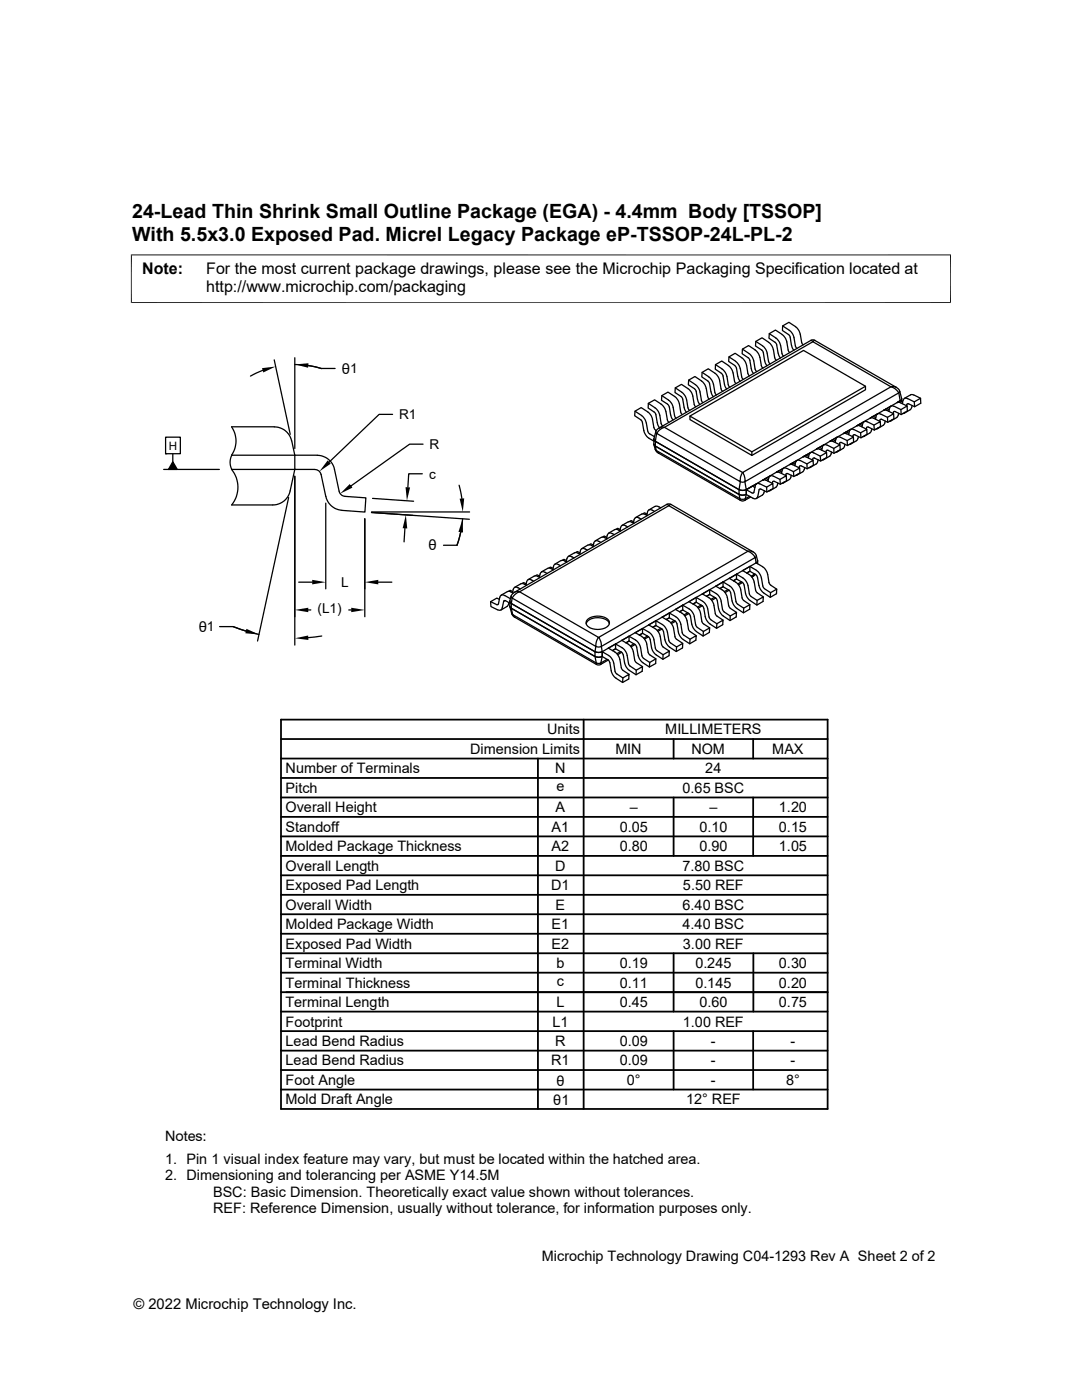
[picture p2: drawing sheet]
<svg xmlns="http://www.w3.org/2000/svg" width="216mm" height="279mm" viewBox="0 0 216 279" stroke-linecap="round" stroke-linejoin="round" font-family="sans-serif">
<g fill="none" stroke="#000" stroke-width=".25">
<path d="M52.4 73.9l-2.4 1.2M54.7 71.8l3.2 14.9M58.8 72.7l2.1 .2 3.3 .7M58.8 71.4v18.1M61.5 72.9l2.6 .7M64.2 73.5h2.7M132.1 79l1.5 1 .4 .5 .3 .6 .3 1.8M134.6 79.1l-1.3-.8-1.2 .7-.1 .9 1.2 .8M134.6 79.1l.6 .7 .4 .8M134.7 77.4l1.4 .9M135.9 79.1l.3 .5 .4 2 .3 .7M136.1 78.3l.6 .6 .3 .9"/>
<path d="M137 79.8l.3 1.6M137.3 77.6l-1.3-.9-1.3 .7v.9l1.2 .8M137.3 77.6a2.29 2.29 0 0 1 .9 1.5l.3 1.7 .3 .4M137.4 75.9l1.5 1 .4 .5 .3 .6 .4 1.9 .3 .4M138.6 77.6l.3 .4 .3 1.7 .4 1M140 76.1l.6 .6 .3 .6 .3 1.8M140 76l-1.3-.9-1.3 .8v.9l1.2 .8M140.1 74.3l1.3 .9a2.47 2.47 0 0 1 1 1.5l.3 1.7 .3 .4M141.2 79.1l.3 .5M141.2 76.1l.4 .4 .3 1.7 .4 1M142.7 74.5l.6 .6 .3 .7 .3 1.8M142.7 74.5l-1.4-.9-1.2 .7-.1 .9 1.2 .8"/>
<path d="M142.8 72.8l1.3 .8M143.9 77.6l.3 .5M143.9 74.5l.4 .4 .3 2.1 .4 .6M144.1 73.7a2.29 2.29 0 0 1 .9 1.4M145.1 75.1l.2 1.8 .3 .4M145.3 73l.6 .6 .3 .6 .4 1.8M145.4 72.9l-1.4-.8-1.2 .7-.1 .9 1.2 .8M145.5 71.2l1.3 .9M146.6 76.1l.3 .4M146.6 73l.3 .4 .3 1.7M146.8 72.1l.7 .9 .5 2.3 .3 .4M147.2 75.1l.5 1"/>
<path d="M148 71.4l.6 .6 .3 .7 .3 1.8M148 71.4l-1.3-.9-1.2 .7-.1 .9 1.2 .8M148.1 69.7l1.4 .8M149.2 74.5l.3 .5M149.5 70.6l.6 .6 .2 .6 .4 1.9M150.7 69.9l.6 .6 .3 .8M150.7 73.7l.3 .4M150.7 69.8l-1.3-.8-1.3 .7v.9l1.5 1.1 .4 2.2 .3 .6M150.8 68.1l1.3 .9M151.6 71.3l.3 1.6M151.9 73l.3 .4M152.1 69l.8 .8 .5 2.4 .3 .4"/>
<path d="M152.6 72l.4 1M153.4 68.3l-1.3-.9-1.3 .7-.1 .9 1.6 1.2 .3 1.8M153.4 68.3l.6 .6 .3 .9M153.5 66.6l1.3 .9M154.3 69.8l.3 1.6M154.6 71.4l.3 .5M154.8 67.5a2.29 2.29 0 0 1 .9 1.4M155.3 70.5l.4 1M155.8 68.9l.3 1.8 .3 .4M156.1 66.7l-1.4-.8-1.2 .7-.1 .9 1.5 1.1 .4 1.9M156.1 66.8l.6 .6 .3 .6 .3 1.9M156.2 65l1.3 .9"/>
<path d="M157.3 69.9l.3 .5M157.5 65.9l.7 .9 .5 2.3 .3 .4M160 68.3l.3 .5M160 68.3l-.4-1.8-.7-1.2-1.5-1-1.2 .7-.1 1 1.5 1.1 .3 1.8 .5 1M161.8 67.9l.4 .3-29.6 17.1-.6-.1-.4 .2M161.8 67.9l-30.2 17.5M161.8 67.9l.4-.1 .4 .1M162.6 67.9l-.4 .3 15.6 9 1 .1M162.6 67.9l16.2 9.4M172.7 77.1l-22.7 13.1M178.8 77.3l.6 .5 .5 1.7M179.5 78.1l-.2 .3 .3 1.6"/>
<path d="M179.6 80l-1.8 1M179.9 79.5v.3l-.3 .2M179.9 79.6v.6M182.3 78.8h-.5l-1.4 .7M182.4 78.8l1.3 .7M32.7 93.7h11.1M33 87.2h3v3.4h-3zM33 90.6h.1M34.5 90.6v1.6M34.5 92.2l.9 1.5h-1.8zM46.2 85.2a5 5 0 0 1 0 5.6M46.2 93.7h12.6l-.9 4.3a3.5 3.5 0 0 1-3.5 2.8h-8.2a5.6 5.6 0 0 0 0-7.1z"/>
<path d="M46.2 85.2h8.5M54.7 85.2a3.5 3.5 0 0 1 3.5 2.8M57.6 99.3l-6.2 28.6M58.2 88l.6 2.8v2.9h4.2l.6 .3 .5 .7M58.8 95v33.7M63.3 90.9a3.5 3.5 0 0 1 3.4 2.8l1 4.3a1.33 1.33 0 0 0 1.1 1.1l4.2 .3-.2 2.8-4.6-.3a3.5 3.5 0 0 1-3.2-2.8l-.9-4.4M63.3 90.8h-17.1a3.1 3.1 0 0 0 0 2.9M74.3 99.5l8.2 .5M78.3 82.7h-2.7l-9.9 9.5M84.3 94.6h-2.7l-.2 2.6M84.4 88.6h-2.7l-11.8 8.4h.2M91.6 96.8l.6 2.7"/>
<path d="M126.7 82.1l1.3 .8M128 83l.6 .6 .3 .6 .3 1.8M128.5 85.9l-.4-1.8-.2-.3-1.3-.8 .1-.9 1.2-.8 1.5 1 .5 .5 .3 .7 .3 1.8 .5 .6M128.5 85.9a2.36 2.36 0 0 0 1 1.5l1 .6M129.2 86l.3 .5 1.1 .6M129.4 80.5l1.3 .9M130.5 87.7v1l.3 .3M130.5 88.7a1.93 1.93 0 0 0 .9 1.7M130.5 87.6v.2l.3 .3M130.7 81.4l.6 .6 .3 .7 .3 1.8M130.7 89.6l.2 .3M130.8 89v-.9l16.7 9.6"/>
<path d="M130.8 89l16.7 9.7v-1M130.8 89l16.7 9.7 .2 .9 1-.1 .2-.8M130.8 89l.1 .9M130.9 86.2l.1 .3-.2 1.6 16.7 9.6M130.9 86.2l-.4 1.4M130.9 89.9l.5 .5 16.3 9.4M130.9 89.9l16.7 9.6 .1 .3M131.5 85.9l1.1-.6 15.6 9a2.61 2.61 0 0 0-.5 1.8l-16.7-9.6zM131.6 85.4l-.5 .3-.2 .5M131.6 85.4h.1M131.9 84.5l.3 .5M132.9 82.1l-.7-1.2-1.6-1.1-1.2 .7-.1 .9 1.5 1.1 .4 2.2 .4 .7"/>
<path d="M132.9 82.1l.3 1.8 .3 .4M133.2 80.7l.3 .4 .3 1.7 .5 1M134.6 83l.3 .4M135.6 80.6l.2 1.7 .3 .4M137.3 81.4l.3 .5M137.7 83l12.3 7.2v.7l-12.3-7.2zM137.7 83l22.6-13.1 12.4 7.2v.7l-22.7 13.1M147.5 98.7l.7 .1 .7-.1M147.5 97.7l.2-1.6 .5 .1 .4-.1 .3 1.6 2.1-1.2-2.1 1.2v1M147.7 99.8l.5 .2 .4-.2M148.2 94.3l29.6-17.1a2.76 2.76 0 0 1 1.5 1.2l-30.7 17.7a2.76 2.76 0 0 0-.4-1.8zM149.6 99.1l-.9 .4-.1 .3"/>
<path d="M149.8 99.2l-1.2 .6M151.6 96.6a.57 .57 0 0 0-.9 .4l-.3 1.3-.2 .1-1.3-.7-.7 .2-.7-.2M151.6 96.6l1.4 .6 1.2-.7 .1 1-1.3 .7-1.3-.6h-.2l-.3 1.5a.59 .59 0 0 1-.4 .4 .59 .59 0 0 1-.6-.1l-1.3-.7v-1l1.2-.7 .5 .3M152.2 95.8l.7 .1M152.4 98.3l-.3 .5-1.2 .7M152.5 98l-.1 .3M152.9 95.8l1.3 .7M153 97.2v1M153.3 95.7l-.5-.2-.5 .3M153.4 95.4l-.2 .6M153.4 95.4a.58 .58 0 0 1 .9-.4l1.3 .7 1.3-.7 .1 .9-1.3 .7-1.3-.6-.2 .1-.1 .4M153.8 97.7l-.4 .3"/>
<path d="M154.9 94.3h.6M154.9 94.3l-3.9 2.2M155.1 96.8l-.3 .4-1.2 .7M155.2 96.4l-.1 .4M155.6 94.3l1.3 .7M155.6 95.7l.1 .9M156.1 93.9a.6 .6 0 0 1 .9-.4l1.3 .6 1.3-.7v1l-1.2 .7-1.3-.6h-.2l-.1 .4M156.1 93.9l-.2 .6M156.5 96.2l-.5 .3M157.6 92.7l.6 .1M157.9 94.8l-.3 .8-1.3 .8M158.2 92.8l1.4 .6"/>
<path d="M158.3 94.1l.1 1M158.7 92.6l-.5-.2-.6 .3M159.2 94.7l-.5 .2M159.5 93.1l-.1 .3M159.7 91.9a.57 .57 0 0 0-1 .4l-.1 .6M159.7 91.9l1.3 .7 1.2-.7 .1 .9-1.2 .8-1.3-.7-.3 .2M160.2 94.1l-1.2 .7M160.6 93.3l-.4 .8M160.9 91.2h-.6l-5.4 3.1 .6-.4 .5 .3M160.9 91.2l1.3 .7M161 92.6l.1 1M161.8 93.1l-.4 .3"/>
<path d="M162.3 90.4a.57 .57 0 0 0-.9 .4l-.1 .6M162.3 90.4l1.4 .6 1.2-.7 .1 1-1.3 .7-1.2-.6h-.2l-.2 .4M162.9 89.6l.7 .1M163.2 91.8l-.2 .7-1.4 .8M163.6 89.7l1.3 .6M163.7 91v1M164 89.6l-.5-.3-.5 .3M164.5 91.5l-.4 .3M165 88.8a.57 .57 0 0 0-.9 .4l-.1 .7M165 88.8l1.4 .7 1.2-.7 .1 .9-1.3 .8-1.2-.6M165.2 89.9h-.3l-.1 .4M165.9 90.2l-.2 .8-1.4 .8"/>
<path d="M166.3 88.1h-.7l-5.3 3 .6-.3 .5 .3M166.3 88.1l1.3 .7M166.4 89.5v1M166.8 87.7l-.2 .6M167.2 90l-.5 .3M167.7 87.3a.57 .57 0 0 0-.9 .4M167.7 87.3l1.3 .6 1.3-.7v1l-1.2 .7-1.2-.6M167.9 88.3h-.3l-.1 .4M168.3 86.6h.6M168.6 88.7l-.3 .7-1.3 .8M169 86.6l1.3 .6M169 87.9l.1 1"/>
<path d="M169.4 86.5l-.5-.3-.6 .3M169.7 85.7l-4.1 2.4 .6-.4 .5 .3M169.9 88.5l-.5 .2M170.4 85.7a.57 .57 0 0 0-.9 .4l-.2 .6M170.4 85.7l1.3 .7 1.3-.7v1l-1.2 .7-1.2-.6M170.6 86.8h-.3l-.1 .4M171 85h.5l1.5 .7M171.2 87.5l-.3 .4-1.2 .8M171.3 87.1l-.1 .4M171.7 86.4l.1 1M172.1 84.9l-.5-.3-.6 .4M172.6 86.9l-.5 .3"/>
<path d="M173.1 84.2a.57 .57 0 0 0-1 .4l-.1 .6M173.1 84.2l1.3 .6 1.2-.7 .1 1-1.2 .7-1.3-.6M173.2 85.2h-.2l-.2 .4M173.9 86l-.3 .4-1.2 .7M173.9 85.6v.4M174.4 84.8l.1 1M174.7 83.7l.1-.7a.6 .6 0 0 1 .9-.4l1.4 .7 1.2-.7 .1 1-1.3 .7-1.2-.6M175.1 82.6l-1.4 .8 .5-.3 .6 .3M175.2 85.4l-.4 .2M175.6 84.1l-1.4-.7h-.5l-4 2.3M175.9 83.7h-.2l-.2 .4M176.6 84l-.2 .8-1.4 .8"/>
<path d="M177 81.9h-.6l-1.3 .7M177 81.9l1.3 .7M177.1 83.3v1M177.4 82.1l.1-.6a.6 .6 0 0 1 .9-.4l1.4 .6 1.2-.7 .1 1-1.3 .7-1.2-.6M177.7 81.1l-1.3 .8 .5-.4 .5 .3M177.9 83.8l-.4 .3M178.6 82.1h-.3l-.1 .4M179 83.3l-1.3 .7M179 80.3l.7 .1M179.3 82.5l-.4 .8M179.7 80.4l1.3 .6M179.8 81.7v1"/>
<path d="M180 80.6l.2-.7a.58 .58 0 0 1 .9-.4l1.3 .7 1.3-.7v1l-1.2 .7-1.2-.6M180.1 80.3l-.5-.3-.6 .3M180.6 82.3l-.5 .2M181.3 80.6h-.3l-.1 .4M182 80.9l-.3 .8-1.3 .8M182.4 80.2l.1 1M59.6 116.2h2.7M65 100.4v17.1M72.8 103.5v19.6M74.1 102.3l19.6 1.3M74.1 102.2h19.6M75.5 116.2h2.7"/>
<path d="M80.8 105.5l-.2 2.6M88.5 108.8h2.7M91.9 106.2l-.7 2.6M92.3 103.5l-.4 2.7-.7 2.6M99.6 119.6l-.5-.2-1.2 .7 .1 1 1.3 .6M100.8 119.8l-.3 .2M101.5 118l.3-.2 .5 .3M101.7 119.9l.1 .3 .2 .2M101.9 119.5l-1.2-.6a.59 .59 0 0 0-.6-.2 .59 .59 0 0 0-.4 .5l-.2 1.3M102 118.1l.4 .3M102 118.2l-.7-.2-1.3 .8M102 119l-.3 .9"/>
<path d="M102 119l.2 .4-.2 1 16.7 9.7M102.6 118.8l1.1-.7 15.7 9.1a2.59 2.59 0 0 0-.5 1.8l-16.7-9.6zM102.7 118.2l-.4 .3-.3 .5M103.8 117.5l-.4-.2a.59 .59 0 0 0-.6-.1 .59 .59 0 0 0-.4 .5l-.1 .6M104.2 116.4l.3-.1 .5 .2M104.6 116.6l-.6-.1-1.3 .7M104.6 116.6l.5 .2M105.1 116.1l-.2 .7M106.5 116l-.4-.2a.59 .59 0 0 0-.6-.2 .59 .59 0 0 0-.4 .5M106.8 114.9l.4-.2 .5 .3M107.3 115.1l-.6-.2-1.3 .8M107.3 115l.4 .3"/>
<path d="M107.8 114.6l-.2 .6M109.2 114.4l-.4-.2a.59 .59 0 0 0-.6-.1 .59 .59 0 0 0-.4 .5M109.5 113.3l.4-.1 .5 .2M110 113.5l-.6-.1-1.4 .7M110 113.5l.4 .2M111.8 112.9l-.4-.2a.59 .59 0 0 0-.6-.1 .59 .59 0 0 0-.4 .4l-.1 .7M112 111.9l-1.3 .7M112 111.9l.3-.1 .4 .2M112.2 111.8l.3-.2 .5 .3M112.7 112l.4 .2M114.5 111.4l-.4-.3a.59 .59 0 0 0-.6-.1 .59 .59 0 0 0-.4 .5l-.1 .6M114.9 110.3l.3-.2 .5 .2"/>
<path d="M115.4 110.4l-.7-.1-1.3 .7M115.4 110.4l.4 .2M116.8 109.6a.59 .59 0 0 0-.6-.1 .59 .59 0 0 0-.4 .4l-.1 .7M116.8 109.6l.4 .2M117.6 108.7l.3-.2 .5 .3M118 108.9l-.6-.1-1.3 .7M118 108.9l.4 .2M119.5 108.1a.59 .59 0 0 0-.6-.2 .59 .59 0 0 0-.4 .5l-.2 .6M119.5 108l.4 .2M120.2 107.2l.4-.2 .5 .2M120.7 107.3l-.6-.1-1.3 .7M120.7 107.3l.4 .2"/>
<path d="M122.2 106.5a.59 .59 0 0 0-.6-.1 .59 .59 0 0 0-.4 .4l-.2 .7M122.2 106.5l.4 .2M122.9 105.6l.4-.2 .5 .3M123.4 105.8l-.6-.1-1.4 .7M123.4 105.8l.4 .2M123.8 105.3l-.1 .6M124.8 104.9a.59 .59 0 0 0-.6-.1 .59 .59 0 0 0-.4 .5M124.8 104.9l.4 .3M125.6 104.1l.3-.2 .5 .2M126.1 104.2l-.6-.1-1.4 .8M126.1 104.2l.4 .3M126.5 103.7l-.1 .7"/>
<path d="M127.5 103.4a.59 .59 0 0 0-.6-.1 .59 .59 0 0 0-.4 .4M127.5 103.4l.4 .2M128.3 102.5l.3-.2 .5 .3M128.8 102.7l-.7-.1-1.3 .7M128.8 102.7l.4 .2M130.2 101.9a.59 .59 0 0 0-.6-.2 .59 .59 0 0 0-.4 .5l-.1 .6M130.2 101.8l.4 .3M130.7 101l-1.2 .8M130.7 101.1l.4-.1 .3 .2M131.4 101.1l.4 .2M133 100.7l.5-.1 .4 .1M133 100.7l.5 .2-29.8 17.2-.6-.1-.4 .2"/>
<path d="M133 100.7l-30.3 17.5M133.9 100.7l-.4 .2 15.7 9.1h.6l.4 .1M133.9 100.7l16.3 9.4M138.9 119.2l1.3 .8M138.9 119.2v1l1.3 .7 .2 .5M138.9 119.2l-1.4 .9M140.1 118.5l1.4 .8a2.36 2.36 0 0 1 1 1.5l.3 1.8 1.5 1.2M140.1 118.5l-1.2 .7M141.6 117.7v.9l1.3 .8 .2 .4M141.6 117.7l1.3 .7M141.6 118.6l-.6 .4M141.6 117.7l-1.5 .8"/>
<path d="M142.6 119.2l-.7 .4M142.8 119.4l-.8 .4M142.8 117l-1.2 .7M142.8 117l1.3 .8a2.36 2.36 0 0 1 1 1.5M142.9 118.5a2.36 2.36 0 0 1 1 1.5l.3 1.6M143.1 119.9l.3 1.6M144.3 116.1l1.3 .8M144.3 116.1v1l1.2 .7 .3 .5M144.3 117.1l-.6 .4M144.3 116.1l-1.5 .9M145.1 119.3l.3 1.7 .4 .4M145.2 117.7l-.7 .4"/>
<path d="M145.5 117.8l-.8 .5M145.5 115.4l1.3 .8a2.36 2.36 0 0 1 1 1.5l.3 1.7 .3 .4M145.5 115.4l-1.2 .7M145.6 116.9a2.5 2.5 0 0 1 1 1.5l.3 1.7 .3 .5 1.2 .8 1.2-.7v.9l-1.3 .7-1.3-.9M145.8 118.3l.3 1.6M146.1 119.9l.3 .9 .6 .6M147 114.6l1.3 .7M147 114.6v.9l1.4 1 .4 2.1 .3 .6 .6 .6M147 115.5l-.7 .4M147 114.6l-1.5 .8M147.9 116.1l-.7 .4M148.2 116.2l-.8 .5"/>
<path d="M148.2 113.9l1.3 .7M148.2 113.9l-1.2 .7M148.3 115.4a2.5 2.5 0 0 1 1 1.5l.2 1.7 .4 .4 1.2 .8 1.2-.7v.9l-1.3 .8-1.3-.9M148.4 119.9l1.2 .8M149.5 114.7a2.36 2.36 0 0 1 1 1.5M149.6 114l-.6 .4M149.9 115l.7-.4-.5 .5M150.1 115.1v.1M150.2 110.1l.3 .2a1.87 1.87 0 0 1 .7 1.5l-.1 .3-.2 .2M150.5 116.2l.3 1.7 .3 .4M150.6 114.6h.1M150.7 114.6l-.6 .5"/>
<path d="M150.9 112.3l-2.7 1.6M150.9 112.3l1.3 .8M150.9 110.9l-.2 .4 .2 1M150.9 113.8a2.36 2.36 0 0 1 1 1.5M150.9 113.8l-1.3-.7v.9l1.4 .9 .5 2.2 .3 .6 .6 .6M151.1 119.8l-.1 1M151.1 118.3l1.2 .8M151.2 111.9v.6M151.9 115.3l.3 1.8 .3 .4 1.3 .8 1.2-.7-.1 .9-1.2 .7-1.3-.9M152.2 113.1a2.36 2.36 0 0 1 1 1.5M153.2 114.6l.3 1.8 1.5 1.2M153.8 118.3l-.1 .9"/>
<path d="M43.8 125.1h2.7l5.2 1.5M46.5 125.1l2.6 .8M61.5 121.7h.5M64.2 126.9l-2.7 .4M69.6 121.7h.5M97.9 120.1l1.3 .6 .2-.2M100.5 120l.4-.1 .8 .5M100.5 120l-.3 1.3a.57 .57 0 0 1-.9 .4M101.5 120.3l-.3 .7-1.3 .8M101.7 120v1.1l.3 .3M101.7 121.1l.4 1.3M102 121.4l.3 1.3"/>
<path d="M102 121.4l16.7 9.6v-.9M102 121.4v-1l16.7 9.7M102 121.4l16.7 9.6 .3 1.3 .4 .1 .5-.1 .3-1.3v-.9M102.1 122.4l.2 .3M102.1 122.4l.3 .5 .4 .3M102.3 122.7l16.7 9.6v.3M102.3 122.7l.5 .5M102.8 123.2l16.2 9.4M117 124.5a2.81 2.81 0 0 1 3.7-1l.5 .4 .4 .6M117.3 123.6a3.3 3.3 0 0 1 4.2 .3 1.28 1.28 0 0 1-1.3 1.6 2.83 2.83 0 0 1-3.2-1v-.6zM118.7 131l.7 .2 .8-.2M118.7 130l.7 .2 .8-.2"/>
<path d="M119 132.6l.4 .1 .4-.1M119.4 127.2l29.8-17.2 .7 .4 .8 .9-30.7 17.7a2.59 2.59 0 0 0-.6-1.8zM120.2 130.1v.9l1.4 .9 .4 2.2 .6 1 1.6 1.1 1.3-.7v-.9l-1.2 .7-1.4-.9-.2-.3-.2-1.8a2.5 2.5 0 0 0-1-1.5M120.2 130.1l-.2-1.1-.6 .1-.5-.1-.2 1.1M120.2 130.1l1.3 .7M121.1 131.6l-1.2 .7-.1 .3M121.4 131.7l-1.6 .9M121.4 129.3l-1.2 .8M121.4 129.3l1.3 .8M122.7 130.1a2.36 2.36 0 0 1 1 1.5M122.8 129.5l-.6 .3M123.7 131.6l.3 1.9 1.5 1.1"/>
<path d="M123.8 130l-.7 .5M124.1 130.2l-.8 .4M124.1 127.8l1.3 .7M124.1 129.3l-1.3-.8v1l1.4 .9 .4 1.9M124.1 129.3a2.36 2.36 0 0 1 1 1.5l.5 2 1.4 1 1.2-.8-.1 1-1.2 .7-1.6-1.2-.6-1.2M124.3 135.3l-.1 .9M125.4 128.6a2.36 2.36 0 0 1 1 1.5M125.5 127l1.3 .7M125.5 127v.9l1.4 .9 .4 2M125.5 127.9l-.6 .4M125.5 127l-4.1 2.3M126.4 130.1l.3 1.8 1.5 1.1"/>
<path d="M126.5 128.5l-.7 .4M126.7 128.6l-.8 .5M126.7 126.3l1.4 .7M126.7 126.3l-1.2 .7M126.8 127.7a2.5 2.5 0 0 1 1 1.5l.3 1.8 .3 .4M127 133.8l-.1 .9M127.3 130.8l.7 1.2 1.6 1.1 1.2-.7 .1-.9-1.3 .7-1.2-.8M128.1 127a2.36 2.36 0 0 1 1 1.5l.3 1.9 1.5 1.1M128.2 125.4v1l1.4 .9 .4 2.1 .6 1 1.7 1.2 1.2-.7 .1-1-1.3 .8-1.3-1-.5-2a2.36 2.36 0 0 0-1-1.5M128.2 125.4l1.3 .8M128.2 126.4l-.6 .3M128.2 125.4l-1.4 .9"/>
<path d="M129.2 126.9l-.7 .5M129.4 127.1l-.8 .4M129.4 124.7l-1.2 .7M129.4 124.7l1.3 .8a2.5 2.5 0 0 1 1 1.5l.4 1.8 1.5 1.1M129.6 132.2v.9M130.9 124.8l-.6 .4M131.9 125.4l-.8 .4M132.1 125.5l-.8 .5M132.1 123.2l1.3 .7a2.36 2.36 0 0 1 1 1.5l.3 1.9 1.5 1.1M132.2 124.7a2.36 2.36 0 0 1 1 1.5M132.2 124.6l-1.3-.7v.9l1.4 1 .6 2.5 .7 .8M132.3 130.7v.9"/>
<path d="M133.2 126.2l.3 1.7 .3 .4 1.2 .8 1.2-.7v.9l-1.3 .7-1.3-.8M133.6 122.3l1.3 .8M133.6 122.3v1l1.4 .9 .4 2.1 .6 1 1.6 1.2 1.3-.7v-.9l-1.2 .7-1.4-1-.2-.3-.2-1.7M133.6 123.3l-.7 .3M133.6 122.3l-4.2 2.4M134.5 123.8l-.7 .5M134.8 124l-.8 .4M134.8 121.6l1.3 .8a2.5 2.5 0 0 1 1 1.5l.3 1.8 1.5 1.2M134.8 121.6l-1.2 .7M134.9 123.1a2.36 2.36 0 0 1 .9 1.5M135 129.1l-.1 .9M136.2 120.8v.9l1.3 .8 .3 .4"/>
<path d="M136.2 120.8l1.3 .7M136.2 121.7l-.6 .4M136.2 120.8l-1.4 .8M137.2 122.3l-.7 .4M137.5 122.4l-.8 .5M137.5 120.1l-1.3 .7M137.5 120.1l1.3 .7a2.5 2.5 0 0 1 1 1.5l.3 1.9 1.5 1.1M137.5 121.6a2.36 2.36 0 0 1 1 1.5l.3 1.6M137.7 127.6l-.1 .9M137.8 123l.2 1.6M138 124.6l.4 .8 .6 .6M138.8 124.7l.3 .5 1.3 .8 1.2-.7-.1 .9-1.2 .7-1.3-.8"/>
<path d="M138.9 120.2l-.6 .3M139.9 120.8l-.7 .4M140.1 120.9l-.8 .4M140.2 120a2.36 2.36 0 0 1 1 1.5l.3 1.6M140.4 126l-.1 .9M140.4 121.4l.3 1.6M140.7 123l.4 .9 .5 .6M141.5 123.1l.3 .6 1.2 .8 1.3-.7-.1 .9-1.2 .7-1.4-.9M143 124.5v.9M143.4 121.5l.3 .8 .6 .6M144.2 121.6l.3 .5 1.2 .8 1.3-.7-.1 .9-1.2 .7-1.4-.8M145.7 122.9v.9"/>
<path d="M145.7 121.4l1.3 .8M148.4 121.4l-.1 .9"/>
</g>
<path d="M26.1 50.9h163.7M26.2 50.8v9.7M189.7 50.8v9.7M26.1 60.4h163.7" fill="none" stroke="#000" stroke-width=".2"/>
<g fill="none" stroke="#000" stroke-width=".36">
<path d="M56.1 159.2h109M56.1 155.3h109M56.1 151.4h109M56.1 147.5h109M56.1 143.6h109v77.7h-109zM107.3 151.4v69.9M116.5 143.6v77.7M134.4 147.5v3.9M134.4 159.2v11.6M150.3 147.5v3.9M150.3 159.2v11.6M56.1 163h109"/>
<path d="M56.1 170.8h109M56.1 166.9h109M56.1 174.7h109M56.1 178.6h109M56.1 194.1h109M56.1 182.5h109M56.1 186.4h109M56.1 198h109M56.1 190.2h109M134.4 190.2v11.7M150.3 190.2v11.7M56.1 201.9h109"/>
<path d="M56.1 213.6h109M56.1 205.8h109M56.1 209.7h109M56.1 217.4h109M134.4 205.8v11.6M150.3 205.8v11.6"/>
</g>
<g fill="#000">
<path d="M52.3 73.5l2.7-.3-2.5 1.1zM58.8 72.7l2.8-.2-.1 .9zM34.5 92.2l.9 1.5h-1.8zM65.4 91.9l.6 .6-2.3 1.6zM69.8 96.6l.5 .7-2.4 1.2zM80.9 97.2l.9 .1-.6 2.6zM91.7 99.5h.9l-.2 2.7zM62.3 115.7l2.7 .5-2.7 .4zM72.8 116.2l2.7-.5v.9zM81 102.7l.3 2.8-1-.1zM92.3 103.5l.1 2.8-.9-.1zM49.2 125.5l2.5 1.1-2.7-.2z"/>
<path d="M58.8 121.7l2.7-.4v.9zM58.8 127.4l2.7-.6v.9zM70.1 121.3l2.7 .4-2.7 .5z"/>
</g>
<g font-size="3.9">
<text x="26.4" y="43.5">24-Lead Thin Shrink Small Outline Package (EGA) - 4.4mm Body [TSSOP]</text>
<text x="26.4" y="48">With 5.5x3.0 Exposed Pad. Micrel Legacy Package eP-TSSOP-24L-PL-2</text>
</g>
<g font-size="3.2">
<text x="28.4" y="54.6">Note:</text>
<text x="41.1" y="58.3">http://www.microchip.com/packaging</text>
<text x="41.1" y="54.6">For the most current package drawings, please see the Microchip Packaging Specification located at</text>
</g>
<g font-size="2.9">
<text x="68.2" y="74.6">θ1</text>
<text x="85.5" y="109.9">θ</text>
<text x="39.6" y="126.1">θ1</text>
<text x="109.2" y="146.6">Units</text>
<text x="132.8" y="146.6">MILLIMETERS</text>
<text x="57" y="154.3">Number of Terminals</text>
<text x="93.8" y="150.5">Dimension Limits</text>
<text x="110.8" y="154.3">N</text>
<text x="122.8" y="150.5">MIN</text>
<text x="138" y="150.5">NOM</text>
<text x="140.7" y="154.3">24</text>
<text x="154.1" y="150.5">MAX</text>
<text x="57" y="158.2">Pitch</text>
<text x="111" y="157.9">e</text>
<text x="136.2" y="158.2">0.65 BSC</text>
<text x="57" y="162.1">Overall Height</text>
<text x="57" y="166">Standoff</text>
<text x="110.1" y="166">A1</text>
<text x="110.9" y="162.1">A</text>
<text x="123.7" y="166">0.05</text>
<text x="125.7" y="162.1">–</text>
<text x="139.6" y="166">0.10</text>
<text x="141.5" y="162.1">–</text>
<text x="155.4" y="162.1">1.20</text>
<text x="155.4" y="166">0.15</text>
<text x="57" y="173.8">Overall Length</text>
<text x="57" y="169.9">Molded Package Thickness</text>
<text x="110.1" y="169.9">A2</text>
<text x="110.8" y="173.8">D</text>
<text x="123.7" y="169.9">0.80</text>
<text x="136.2" y="173.8">7.80 BSC</text>
<text x="139.6" y="169.9">0.90</text>
<text x="155.4" y="169.9">1.05</text>
<text x="57" y="177.7">Exposed Pad Length</text>
<text x="110" y="177.7">D1</text>
<text x="136.3" y="177.7">5.50 REF</text>
<text x="57" y="181.5">Overall Width</text>
<text x="57" y="185.4">Molded Package Width</text>
<text x="110.1" y="185.4">E1</text>
<text x="110.8" y="181.5">E</text>
<text x="136.2" y="181.5">6.40 BSC</text>
<text x="136.2" y="185.4">4.40 BSC</text>
<text x="57" y="189.3">Exposed Pad Width</text>
<text x="110.1" y="189.3">E2</text>
<text x="136.3" y="189.3">3.00 REF</text>
<text x="57" y="193.2">Terminal Width</text>
<text x="57" y="197.1">Terminal Thickness</text>
<text x="111" y="193.2">b</text>
<text x="111.1" y="196.8">c</text>
<text x="123.7" y="193.2">0.19</text>
<text x="123.7" y="197.1">0.11</text>
<text x="138.7" y="193.2">0.245</text>
<text x="138.7" y="197.1">0.145</text>
<text x="155.4" y="197.1">0.20</text>
<text x="155.4" y="193.2">0.30</text>
<text x="57" y="201">Terminal Length</text>
<text x="111" y="201">L</text>
<text x="123.7" y="201">0.45</text>
<text x="139.6" y="201">0.60</text>
<text x="155.4" y="201">0.75</text>
<text x="57" y="204.9">Footprint</text>
<text x="57" y="208.7">Lead Bend Radius</text>
<text x="110.2" y="204.9">L1</text>
<text x="110.8" y="208.7">R</text>
<text x="123.7" y="208.7">0.09</text>
<text x="136.3" y="204.9">1.00 REF</text>
<text x="141.9" y="208.7">-</text>
<text x="157.8" y="208.7">-</text>
<text x="57" y="212.6">Lead Bend Radius</text>
<text x="110" y="212.6">R1</text>
<text x="123.7" y="212.6">0.09</text>
<text x="141.9" y="212.6">-</text>
<text x="157.8" y="212.6">-</text>
<text x="57" y="216.5">Foot Angle</text>
<text x="57" y="220.4">Mold Draft Angle</text>
<text x="110.4" y="220.6">θ1</text>
<text x="111" y="216.7">θ</text>
<text x="125.1" y="216.5">0°</text>
<text x="136.9" y="220.4">12° REF</text>
<text x="141.9" y="216.5">-</text>
<text x="156.9" y="216.5">8°</text>
<text x="32.9" y="227.6">Notes:</text>
<text x="32.9" y="232.2">1. Pin 1 visual index feature may vary, but must be located within the hatched area.</text>
<text x="32.9" y="235.5">2. Dimensioning and tolerancing per ASME Y14.5M</text>
<text x="42.5" y="238.8">BSC: Basic Dimension. Theoretically exact value shown without tolerances.</text>
<text x="42.5" y="242.2">REF: Reference Dimension, usually without tolerance, for information purposes only.</text>
<text x="108.1" y="251.7">Microchip Technology Drawing C04-1293 Rev A Sheet 2 of 2</text>
<text x="26.6" y="261.3">© 2022 Microchip Technology Inc.</text>
</g>
<g font-size="2.7">
<text x="79.6" y="83.7">R1</text>
<text x="85.7" y="89.6">R</text>
<text x="85.7" y="95.5">c</text>
<text x="68.1" y="117.2">L</text>
<text x="63.4" y="122.4">(L1)</text>
</g>
<text font-size="2.3" x="33.7" y="89.7">H</text>
</svg>
